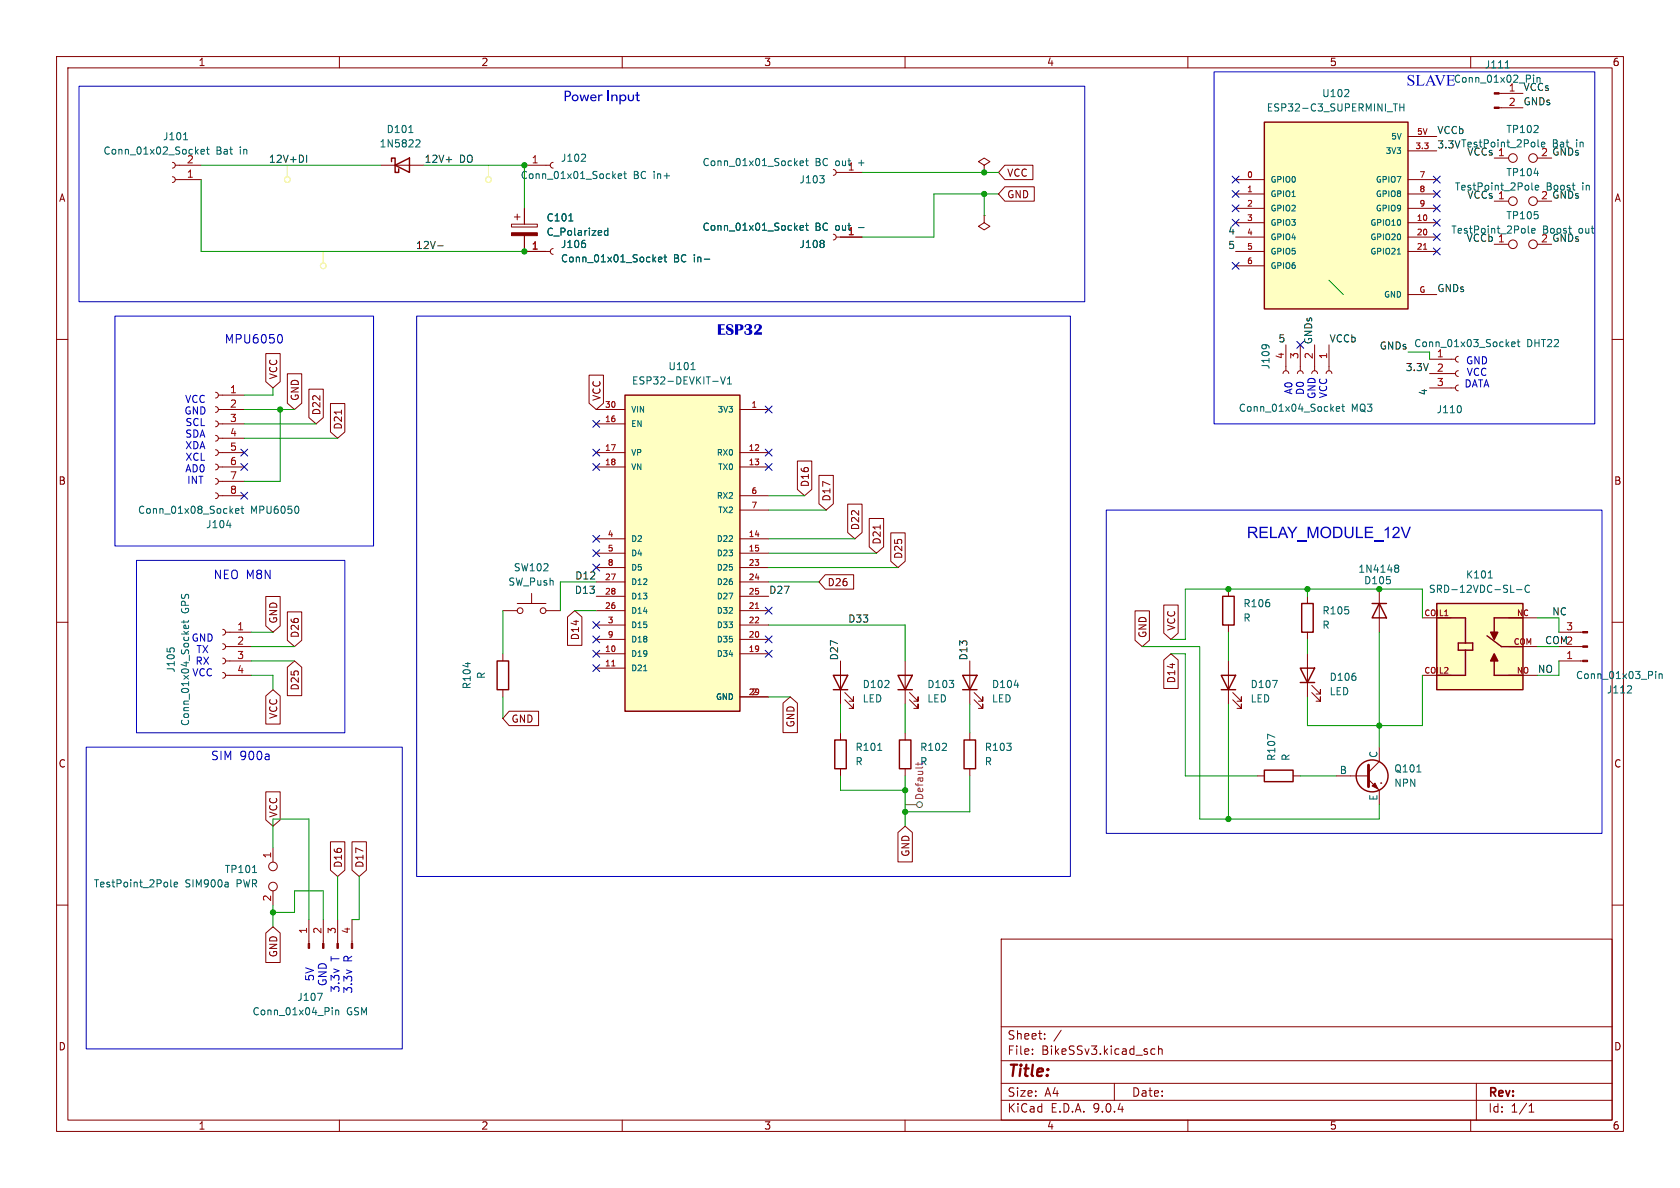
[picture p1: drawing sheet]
<svg xmlns="http://www.w3.org/2000/svg" width="297mm" height="210mm" viewBox="0 0 297 210" stroke-linecap="round" stroke-linejoin="round" font-family="sans-serif">
<g fill="none" stroke="#840000" stroke-width=".18">
<path d="M10 10h277v190h-277zM12 12h273v186h-273zM60 10v2M110 10v2M160 10v2M210 10v2M260 10v2M265 16.5h4.2M265 19.1h4.2M264.2 35.6h2.5M264.2 27.9h2.5M10 60h2"/>
<path d="M38.1 69.3l.4 .2 .1 .4-.1 .3-.4 .2M38.1 71.9l.4 .1 .1 .4-.1 .3-.4 .2M38.1 74.4l.4 .2 .1 .3-.1 .4-.4 .1M38.1 77l.4 .1 .1 .4-.1 .3-.4 .2M38.1 79.5l.4 .2 .1 .3-.1 .4-.4 .1M38.6 69.9h4.6M38.6 72.4h4.6M38.6 74.9h4.6M38.6 77.5h4.6M285 60h2M38.1 82l.4 .2 .1 .4-.1 .3-.4 .2M38.1 84.6l.4 .1 .1 .4-.1 .3-.4 .2"/>
<path d="M38.1 87.1l.4 .2 .1 .3-.1 .4-.4 .1M38.6 80h4.6M38.6 82.6h4.6M38.6 85.1h4.6M38.6 87.6h4.6M10 110h2M39.4 111.3l.3 .1 .2 .4-.2 .3-.3 .2M39.4 113.8l.3 .1 .2 .4-.2 .4-.3 .1M39.4 116.3l.3 .2 .2 .3-.2 .4-.3 .1M39.4 118.9l.3 .1 .2 .4-.2 .3-.3 .2M39.9 111.8h4.5M39.9 114.3h4.5"/>
<path d="M39.9 116.8h4.5M39.9 119.4h4.5M88.9 108h2.5M88.9 115.6v1.2M91.4 106.7h5.1M94 104.9v1.8M96.5 108h2.6M148.6 116.8v7.7M171.4 116.8v7.7M217.2 104.1v1.3M217.2 110.5v1.3M285 110h2"/>
<path d="M88.9 121.9v1.3M148.6 129.5v1.3M148.6 135.9v1.3M149.4 123.7l1.5 1.5v-.7v.7h-.8M149.4 122.4l1.5 1.6v-.8v.8h-.8M160 129.5v1.3M160 135.9v1.3M172.2 123.7l1.5 1.5v-.7v.7h-.7M172.2 122.4l1.5 1.6v-.8v.8h-.7M48.3 149.9v2.5M48.3 157.5v2.5M10 160h2"/>
<path d="M54.6 162.6v4.2M57.1 162.6v4.2M59.7 162.6v4.2M62.2 162.6v4.2M177 166h108v32h-108zM285 160h2M60 198v2M110 198v2M160 198v2M177 194.5h108M177 191.5h108M177 187.5h108"/>
<path d="M177 181.5h108M182.5 186.3v.1M182.5 185.5v.1M184.7 183.6v.1M184.7 182.8v.1M187.6 182.1l-1.3 2M197 191.5v3M203.6 186.3h.6M203.6 185.5h.6M204.8 185.5l.2-.1 .4 .1 .1 .9M204.8 184.9v1.5M210 198v2"/>
<path d="M260 198v2M261 191.5v6.5M270.3 196.6h.9M270.3 195.5l.4-.4v1.5"/>
<circle cx="267.5" cy="35.6" r=".76"/>
<circle cx="267.5" cy="27.9" r=".76"/>
<circle cx="271" cy="35.6" r=".76"/>
<circle cx="271" cy="27.9" r=".76"/>
<circle cx="91.9" cy="108" r=".51"/>
<circle cx="96" cy="108" r=".51"/>
<circle cx="48.3" cy="156.7" r=".76"/>
<circle cx="48.3" cy="153.2" r=".76"/>
</g>
<path d="M87.9 116.8h2v5.1h-2zM147.3 119.4h2.6l-1.3 2.5zM170.2 119.4h2.5l-1.3 2.5zM216.2 105.4h2v5.1h-2zM147.3 121.9h2.6M147.6 130.8h2v5.1h-2zM159 130.8h2v5.1h-2zM170.2 121.9h2.5" fill="none" stroke="#840000" stroke-width=".25"/>
<g fill="none" stroke="#006464" stroke-width=".18">
<path d="M266.1 12h.8M271.1 13.3v.1M271.1 13.7v.8M271.7 13.7v.8M271.7 13.8l.2-.1 .3 .1 .1 .7M270.8 32.3v1.1l.2 .2M271.2 30.6h.8M271.4 33.2l.6-.1v-.3h-.4l-.2 .1 .1 .6 .3 .1M271.9 24.7v1.1M272.5 25.6l.6-.2-.1-.2h-.4l-.1 .6M40.1 92.9h.8M41.6 90.3l.6-.1v-.2l-.4-.1-.2 .2 .1 .6h.5"/>
<path d="M42.6 89.9h.5M42.8 89.5v1.1l.3 .1M52.6 89.5l.2 .5-.2 .7M29.5 114.6v.6M30.1 114.7l.2-.2 .4 .2M32.5 109.7v.4M33.3 110.6v.3l-.1 .2h-.6v-.5l.2-.1 .1 .6M33.3 109.7l-.1 .3h-1.1M82.7 117.1v.8M155.2 132.7h.7M179.3 121.1h.8M30.2 155.5v1.1l.2 .2"/>
<path d="M30.8 156.4l.6-.2-.1-.2-.3-.1-.2 .2 .1 .6h.4M44.6 154.2h.8M56.1 175.6h.9l-.6 1.3M58.7 178.1v.1M58.7 178.5v.9M59.3 178.5v.9M59.3 178.7l.2-.2 .3 .1 .1 .8"/>
</g>
<g fill="#840000" stroke="#840000" stroke-width=".18">
<path d="M264.2 16.4h.8v.2h-.8z"/>
<path d="M264.2 18.9h.8v.3h-.8z"/>
<path d="M54.5 166.8h.2v.8h-.2z"/>
<path d="M57 166.8h.3v.8h-.3z"/>
<path d="M59.6 166.8h.2v.8h-.2z"/>
<path d="M62.1 166.8h.3v.8h-.3z"/>
</g>
<path d="M110.5 69.9h20.3v55.8h-20.3z" fill="#ffffc2"/>
<path d="M110.5 69.9h20.3v55.8h-20.3z" fill="none" stroke="#840000" stroke-width=".25"/>
<g fill="none" stroke="#840000" stroke-width=".18">
<path d="M105.4 72.4h5.1M105.4 74.9h5.1M130.8 72.4h5.1M252.7 63.5h4.6M252.7 66h4.6M252.7 68.6h4.6M257.8 63l-.3 .1-.2 .4 .2 .4 .3 .1M257.8 65.5l-.3 .2-.2 .3 .2 .4 .3 .1M257.8 68.1l-.3 .1-.2 .4 .2 .3 .3 .2M105.4 80h5.1M105.4 82.6h5.1M105.4 95.3h5.1"/>
<path d="M105.4 97.8h5.1M130.8 80h5.1M130.8 82.6h5.1M130.8 95.3h5.1M130.8 97.8h5.1M130.8 87.6h5.1M130.8 90.2h5.1M105.4 100.3h5.1M105.4 102.9h5.1M105.4 105.4h5.1M105.4 108h5.1M105.4 110.5h5.1"/>
<path d="M105.4 113h5.1M105.4 115.6h5.1M105.4 118.1h5.1M130.8 100.3h5.1M130.8 102.9h5.1M130.8 105.4h5.1M130.8 108h5.1M130.8 110.5h5.1M130.8 113h5.1M130.8 115.6h5.1M130.8 123.2h5.1"/>
</g>
<path d="M122.2 65.3h.7M127.4 66.6l.4 1.3 .4-1.3M128.6 67.9h.7M128.6 67l.4-.4v1.3M258.2 71.8l.1 .4-.1 .6M267.2 60.9l.6-.2v-.2l-.4-.1-.2 .2 .1 .6h.5M268.2 60.4h.5M268.4 60v1.1l.3 .2M113.8 118.6h.6" fill="none" stroke="#006464" stroke-width=".18"/>
<path d="M108.1 117.7h.6M133.5 107.6h.6" fill="none" stroke="#a90000" stroke-width=".18"/>
<path d="M223.5 21.6h25.4v33h-25.4z" fill="#ffffc2"/>
<g fill="none" stroke="#840000" stroke-width=".25">
<path d="M69.2 28.6v-.7h.6v2.6h.7v-.7M69.8 29.2l2.6-1.3v2.6zM223.5 21.6h25.4v33h-25.4zM158.7 119.4h2.6l-1.3 2.5zM230.1 106.7h2.1v5.1h-2.1zM158.7 121.9h2.6M170.4 130.8h2.1v5.1h-2.1z"/>
<circle cx="242.6" cy="137.2" r="2.82"/>
</g>
<g fill="none" stroke="#840000" stroke-width=".18">
<path d="M30.5 31.2l.3 .2 .2 .4-.2 .3-.3 .2M30.5 28.7l.3 .2 .2 .3-.2 .4-.3 .1M31 31.8h4.6M31 29.2h4.6M67.3 29.2h7.6M90.4 39.6h4.6v.5h-4.6zM90.9 38.4h1M91.4 37.8v1.1M92.7 36.8v2.8M92.7 29.2h4.6M97.8 28.7l-.4 .2-.1 .3 .1 .4 .4 .1M147.3 30l.4 .1 .1 .4-.1 .3-.4 .2"/>
<path d="M147.8 30.5h4.6M174 29.2l-1-.6 1-.7 1 .7-1 .6v1.3M174 30.5h.1M174 38.1v1.3l-1 .6 1 .6 1-.6-1-.6M174 38.1h.1M218.4 31.8h5.1M218.4 34.3h5.1M218.4 36.8h5.1M218.4 39.4h5.1M248.9 31.8h5.1M248.9 34.3h5.1M248.9 36.8h5.1"/>
<path d="M248.9 39.4h5.1M248.9 24.1h5.1M248.9 26.7h5.1M92.7 41.7v2.8h4.6M97.8 43.9l-.4 .2-.1 .4 .1 .3 .4 .2M147.3 41.4l.4 .2 .1 .3-.1 .4-.4 .1M147.8 41.9h4.6M218.4 41.9h5.1M218.4 44.5h5.1M218.4 47h5.1M248.9 41.9h5.1M248.9 44.5h5.1"/>
<path d="M248.9 52.1h5.1M264.2 43.2h2.5M226.8 66l.2-.3 .3-.2 .4 .2 .1 .3M227.3 61v4.5M229.4 66l.1-.3 .4-.2 .3 .2 .2 .3M229.9 61v4.5M231.9 66l.1-.3 .4-.2 .4 .2 .1 .3M232.4 61v4.5M234.4 66l.2-.3 .3-.2 .4 .2 .2 .3M234.9 61v4.5M160 116.8v7.7M231.1 105.4v1.3"/>
<path d="M231.1 111.8v1.2M275.6 116.8h4.2M275.6 114.3h4.2M275.6 111.8h4.2M160.8 123.7l1.5 1.5v-.7v.7h-.8M160.8 122.4l1.5 1.6v-.8v.8h-.8M171.4 129.5v1.3M171.4 135.9v1.3M236.2 137.2h5.7M241.9 137.8l1.9 1.9v2.5M243.8 132.1v2.5l-1.9 1.9M244.1 138.4h.1"/>
<circle cx="267.5" cy="43.2" r=".76"/>
<circle cx="271" cy="43.2" r=".76"/>
</g>
<g fill="none" stroke="#006464" stroke-width=".18">
<path d="M237.7 17.1h.8M238.4 15.9v.5M246.3 18.4h.7M247.5 18.4v1.2M247.5 19h.7M248.2 18.4v1.2M32.4 24.7h.8M35.5 26.8l.6-.1v-.2l-.4-.1-.2 .2 .1 .6h.5M36.5 26.4h.5M36.7 26v1.1l.3 .1M72.3 23.4h.7M73.7 24.7l.4 .1 .1 .3-.7 .9h.7"/>
<path d="M100.6 39.1h.7M103.4 27.3l.1 .2v.3l-.8 .7h.8M109.3 31.1l.6-.1-.1-.2-.3-.1-.2 .2 .1 .6h.4M110.3 30.7h.4M110.4 30.3v1.1l.3 .2M141.4 28.9l.6-.2v-.2l-.4-.1-.2 .2 .1 .6h.5M142.4 39.9h.5M142.4 28.4h.5M142.6 39.4v1.1l.3 .2M142.6 28v1.1l.3 .2M144.9 31.1h.8l-.4 .4M145.6 31.6l.1 .2-.1 .5"/>
<path d="M270.2 39.9v1.1l.2 .2M103.4 43l.1 .2-.1 .5M107.5 40.3v1.3M107.5 40.8h-.4l-.2 .2 .1 .5h.5M116.4 45.9l.6-.1v-.3h-.4l-.2 .1 .1 .6h.5M117.4 45.5h.5M117.6 45v1.1l.3 .2M124.5 45.8h1M141.4 40.3l.6-.1v-.3h-.4l-.2 .1 .1 .7h.5M145.6 42.6l.1 .1-.1 .3M145.6 43.1l.1 .2-.1 .4M247 44.9h.6"/>
<path d="M270.8 40.8l.6-.1-.1-.3h-.3l-.2 .2v.6h.5M223.1 61.1l.1-.1a1.07 1.07 0 0 1 1 .1M223.6 60.9l.2 .2M236.2 72.3l.6-.1v-.3h-.4l-.2 .2 .1 .6h.5M237.2 71.9h.5M237.4 71.4v1.1l.3 .2M292.7 118.7v.1M292.7 119.1v.9M293.3 119.1v.9M293.3 119.2l.2-.1 .3 .1 .1 .8M250.5 136.5h.7M288.3 121.3l.1 .2v.3l-.7 .7h.7"/>
</g>
<path d="M251.7 44.1h.5" fill="none" stroke="#a90000" stroke-width=".18"/>
<g fill="#840000" stroke="#840000" stroke-width=".18">
<path d="M90.4 41.1h4.6v.6h-4.6z"/>
<path d="M242.6 138.9l.5-.5 .5 1z"/>
<path d="M279.8 116.7h.9v.3h-.9z"/>
<path d="M279.8 114.2h.9v.2h-.9z"/>
<path d="M279.8 111.6h.9v.3h-.9z"/>
</g>
<path d="M241.9 135.3v3.8" fill="none" stroke="#840000" stroke-width=".51"/>
<path d="M254 106.7h15.2v15.2h-15.2z" fill="#ffffc2"/>
<g fill="none" stroke="#840000" stroke-width=".25">
<path d="M215.9 119.4h2.5l-1.2 2.5zM229.9 118.1h2.5l-1.3 2.6zM242.6 106.7h2.5M243.8 106.7l1.3 2.5h-2.5zM254 106.7h15.2v15.2h-15.2zM254 109.2h5.1v4.5M257.8 113.7h2.5v1.2h-2.5zM259.1 114.9v4.5h-5.1M262.9 112.4l2.5 1.9h3.8M264.2 116.8v2.6h5M269.2 109.2h-5v2.6M215.9 121.9h2.5"/>
<path d="M223.5 136.1h5.1v2.1h-5.1zM229.9 120.7h2.5"/>
</g>
<g fill="#840000" stroke="#840000" stroke-width=".25">
<path d="M264.2 115.6l.6 1.2h-1.3z"/>
<path d="M263.5 111.8h1.3l-.6 1.2z"/>
</g>
<g fill="none" stroke="#840000" stroke-width=".18">
<path d="M92.7 36.8v2.8M177.6 33h5.2v2.6h-5.2l-1.1-1.3zM177.6 29.2h5v2.6h-5l-1.1-1.3zM92.7 41.7v2.8h3.8M148.6 41.9h3.8M47 62.5h2.5v5l-1.2 1.1-1.3-1.1zM50.8 66.1h2.5v5.2l-1.2 1.1-1.3-1.1zM54.6 68.8h2.6v5l-1.3 1.1-1.3-1.1zM58.4 71.3h2.6v5.1l-1.3 1.1-1.3-1.1zM60.4 72.5v.7M104.1 66.3h2.6v5l-1.3 1.1-1.3-1.1zM141 81.5h2.5v5l-1.3 1.1-1.2-1.1z"/>
<path d="M144.8 84h2.5v5.1l-1.3 1.1-1.2-1.1zM149.9 89.1h2.5v5l-1.3 1.2-1.2-1.2zM153.7 91.7h2.5v5l-1.3 1.1-1.2-1.1zM155.6 92.8v.7M157.5 94.2h2.5v5l-1.3 1.1-1.2-1.1zM47 105.4h2.5v5.2l-1.2 1.2-1.3-1.2zM50.8 108.2h2.5v5l-1.2 1.1-1.3-1.1zM50.8 118l1.3-1.2 1.2 1.2v5h-2.5zM100.3 109.1l1.3-1.1 1.3 1.1v5h-2.6zM145.9 101.6h5v2.5h-5l-1.1-1.2zM200.7 108h2.5v5.2l-1.3 1.1-1.2-1.1zM205.7 116.7l1.3-1.1 1.3 1.1v5h-2.6z"/>
<path d="M205.7 107h2.6v4.9l-1.3 1.1-1.3-1.1zM217.2 116.8v7.7M231.1 115.6v7.6M243.8 104.1v7.7M251.5 109.2h5M251.5 119.4h5M266.7 109.2h5.1M266.7 119.4h5.1M266.7 114.3h5.1M47 140h2.5v4.9l-1.2 1.2-1.3-1.2zM47 123l1.3-1.1 1.2 1.1v5h-2.5zM90 125.7h5.2v2.6h-5.2l-1.1-1.3z"/>
<path d="M138.4 124.3l1.3-1.1 1.3 1.1v5.2h-2.6zM217.9 123.7l1.6 1.5v-.7v.7h-.8M217.9 122.4l1.6 1.6v-.8v.8h-.8M222.2 137.2h1.3M228.6 137.2h1.3M231.9 122.4l1.5 1.6v-.8v.8h-.7M231.9 121.2l1.5 1.5v-.8v.8h-.7M58.4 148.8h2.6v5l-1.3 1.1-1.3-1.1zM62.2 148.8h2.6v5l-1.3 1.1-1.3-1.1zM158.7 147.2l1.3-1.1 1.3 1.1v5.2h-2.6zM47 164.9l1.3-1.1 1.2 1.1v5.2h-2.5z"/>
</g>
<g fill="none" stroke="#006464" stroke-width=".18">
<path d="M100.6 39.1h.7M142.4 39.9h.5M142.6 39.4v1.1l.3 .2M103.4 43l.1 .2-.1 .5M107.5 40.3v1.3M107.5 40.8h-.4l-.2 .2 .1 .5h.5M116.4 45.9l.6-.1v-.3h-.4l-.2 .1 .1 .6h.5M117.4 45.5h.5M117.6 45v1.1l.3 .2M124.5 45.8h1M141.4 40.3l.6-.1v-.3h-.4l-.2 .1 .1 .7h.5M145.6 42.6l.1 .1-.1 .3"/>
<path d="M145.6 43.1l.1 .2-.1 .4M246.7 100l.3-.1 .2 .1 .1 .2-.3 .2M246.7 100.4h.1M246.8 100.4h.2M246.8 100.4l-.1 .1M247 100.4l.3 .3-.1 .3-.2 .2-.3-.1M263.1 102.2h.7M268.1 104.2h1M270.4 103.6a.6 .6 0 0 0-.8 .4 .6 .6 0 0 0 .5 .7l.3-.1M225 120.3h.8l-.5 1.2M225.4 130.3l-1.3-.5v.8"/>
</g>
<g fill="none" stroke="#484848" stroke-width=".18">
<path d="M160 142.2h2.1"/>
<circle cx="162.6" cy="142.2" r=".51"/>
</g>
<path d="M161.9 135.1h1.1" fill="none" stroke="#840084" stroke-width=".18"/>
<g fill="none" stroke="#ffec3a" stroke-width=".18">
<path d="M50.8 29.2v2M86.4 29.2v2M57.1 44.5v2"/>
<circle cx="50.8" cy="31.8" r=".51"/>
<circle cx="86.4" cy="31.8" r=".51"/>
<circle cx="57.2" cy="47" r=".51"/>
</g>
<path d="M54.2 27.4v1.3M78.9 28.2h.9M77.4 43.5h.9" fill="none" stroke="#0f0f0f" stroke-width=".18"/>
<g fill="none" stroke="#009600" stroke-width=".18">
<path d="M35.6 31.8v12.7h57.1M35.6 29.2h31.7M74.9 29.2h17.8v7.6M152.4 30.5h24.1M174 34.3v3.8M176.5 34.3h-11.4v7.6h-12.7M234.9 49.5l2.6 2.6M43.2 77.5h16.5M43.2 74.9h12.7M43.2 72.4h8.9M48.3 68.6v1.3h-5.1M49.5 72.4v12.7h-6.3"/>
<path d="M248.9 62.2h3.8v1.3M135.9 87.6h6.3M135.9 90.2h10.1M135.9 97.8h19M135.9 95.3h15.2M44.4 119.4h3.9v2.5M44.4 116.8h7.7M44.4 114.3h7.7M44.4 111.8h3.9M88.9 108v7.6M101.6 108h3.8M105.4 102.9h-6.3v5.1"/>
<path d="M135.9 110.5h24.1v6.3M135.9 102.9h8.9M135.9 100.3h22.8M201.9 114.3h10.2v30.5h31.7v-2.6M207 115.6h2.5v21.6h12.7M217.2 111.8v5M231.1 104.1v1.3M231.1 113v2.6M243.8 111.8v20.3M251.5 109.2v-5.1h-42v8.9h-2.5M251.5 119.4v8.9h-20.4v-5.1M271.8 114.3h3.8"/>
<path d="M271.8 109.2h3.8v2.6M275.6 116.8v2.6h-3.8M88.9 123.2v3.8M135.9 123.2h3.8M148.6 124.5v5M148.6 137.2v2.5h11.4M160 124.5v5M160 137.2v8.9M171.4 124.5v5M171.4 137.2v6.3h-11.4M217.2 124.5v20.3M229.9 137.2h6.3"/>
<path d="M48.3 149.9v-5.1h6.3v17.8M59.7 154.9v7.7M63.5 154.9v7.7h-1.3M48.3 161.3h3.8v-3.8h5v5.1M48.3 160v3.8"/>
</g>
<g fill="none" stroke="#000084" stroke-width=".18">
<path d="M217.8 33.7l1.2 1.2M217.8 36.2l1.2 1.2M217.8 31.1l1.2 1.3M217.8 38.8l1.2 1.2M219 33.7l-1.2 1.2M219 36.2l-1.2 1.2M219 31.1l-1.2 1.3M219 38.8l-1.2 1.2M253.4 33.7l1.2 1.2M253.4 38.8l1.2 1.2M253.4 31.1l1.2 1.3M253.4 36.2l1.2 1.2"/>
<path d="M254.6 33.7l-1.2 1.2M254.6 38.8l-1.2 1.2M254.6 31.1l-1.2 1.3M254.6 36.2l-1.2 1.2M217.8 46.4l1.2 1.2M219 46.4l-1.2 1.2M253.4 43.8l1.2 1.3M253.4 41.3l1.2 1.2M254.6 43.8l-1.2 1.3M254.6 41.3l-1.2 1.2M42.6 79.4l1.2 1.2M43.8 79.4l-1.2 1.2"/>
<path d="M104.8 74.3l1.2 1.2M104.8 79.4l1.2 1.2M106 74.3l-1.2 1.2M106 79.4l-1.2 1.2M135.3 71.8l1.2 1.2M135.3 79.4l1.2 1.2M136.5 71.8l-1.2 1.2M136.5 79.4l-1.2 1.2M229.3 60.4l1.2 1.2M230.5 60.4l-1.2 1.2M42.6 87l1.2 1.2M42.6 81.9l1.2 1.3"/>
<path d="M43.8 87l-1.2 1.2M43.8 81.9l-1.2 1.3M104.8 94.6l1.2 1.3M104.8 81.9l1.2 1.3M104.8 97.2l1.2 1.2M104.8 99.7l1.2 1.2M106 94.6l-1.2 1.3M106 81.9l-1.2 1.3M106 97.2l-1.2 1.2M106 99.7l-1.2 1.2M135.3 81.9l1.2 1.3M136.5 81.9l-1.2 1.3"/>
<path d="M104.8 117.5l1.2 1.2M104.8 115l1.2 1.2M104.8 112.4l1.2 1.2M104.8 109.9l1.2 1.2M106 112.4l-1.2 1.2M106 117.5l-1.2 1.2M106 109.9l-1.2 1.2M106 115l-1.2 1.2M135.3 112.4l1.2 1.2M135.3 115l1.2 1.2M135.3 107.3l1.2 1.3M136.5 112.4l-1.2 1.2"/>
<path d="M136.5 115l-1.2 1.2M136.5 107.3l-1.2 1.3"/>
</g>
<path d="M14 15.2h177.8v38.1h-177.8zM214.6 12.7h67.3v62.2h-67.3zM20.3 55.9h45.7v40.6h-45.7zM49.6 59.1a.94 .94 0 0 1 0 1.5M73.7 55.9h115.5v99h-115.5zM24.1 99.1h36.9v30.4h-36.9zM195.6 90.2h87.6v57.1h-87.6zM15.2 132.1h55.9v53.3h-55.9z" fill="none" stroke="#0000c2" stroke-width=".18"/>
<g fill="#009600" stroke="#009600" stroke-width=".18">
<circle cx="49.5" cy="72.4" r=".46"/>
<circle cx="92.7" cy="44.5" r=".46"/>
<circle cx="92.7" cy="29.2" r=".46"/>
<circle cx="48.3" cy="161.3" r=".46"/>
<circle cx="174" cy="30.5" r=".46"/>
<circle cx="174" cy="34.3" r=".46"/>
<circle cx="243.8" cy="104.1" r=".46"/>
<circle cx="231.1" cy="104.1" r=".46"/>
<circle cx="217.2" cy="104.1" r=".46"/>
<circle cx="160" cy="139.7" r=".46"/>
<circle cx="160" cy="143.5" r=".46"/>
<circle cx="243.8" cy="128.3" r=".46"/>
<circle cx="217.2" cy="144.8" r=".46"/>
</g>
<g font-size="2.8" fill="#0000c2">
<text x="248.7" y="15.8">SLAVE</text>
<text x="99.7" y="18.3">PowerInput</text>
<text x="126.8" y="59.8">ESP32</text>
<text x="220.4" y="95.9">RELAY_MODULE_12V</text>
</g>
<text font-size="2.8" fill="#840000" x="178" y="190.9">Title:</text>
<g font-size="2.1" fill="#0000c2">
<text x="39.6" y="60.9">MPU6050</text>
<text x="37.7" y="102.6">NEO M8N</text>
<text x="37.2" y="134.6">SIM 900a</text>
</g>
<g font-size="2.1" fill="#840000">
<text x="178" y="184">Sheet:</text>
<text x="178" y="186.7">File:</text>
<text x="184.1" y="186.7">BikeSSv3.kicad_sch</text>
<text x="178" y="196.9">KiCad</text>
<text x="178" y="194.1">Size:</text>
<text x="184.7" y="194.1">A4</text>
<text x="185.7" y="196.9">E.D.A.</text>
<text x="193.3" y="196.9">9.0.4</text>
<text x="200" y="194.1">Date:</text>
<text x="263" y="194.3">Rev:</text>
<text x="263" y="196.9">Id:</text>
<text x="267.1" y="196.9">1/1</text>
</g>
<g font-size="1.9" fill="#0000c2">
<text x="55.7" y="173.6" transform="rotate(-90 55.7 173.6)">5V</text>
<text x="60.2" y="169.9" transform="rotate(-90 60.2 169.9)">T</text>
<text x="62.5" y="170.1" transform="rotate(-90 62.5 170.1)">R</text>
<text x="58" y="174.4" transform="rotate(-90 58 174.4)">GND</text>
<text x="60.2" y="175.6" transform="rotate(-90 60.2 175.6)">3.3v</text>
<text x="62.5" y="175.7" transform="rotate(-90 62.5 175.7)">3.3v</text>
</g>
<g font-size="1.8" fill="#840000">
<text x="35" y="11.9">1</text>
<text x="85" y="11.9">2</text>
<text x="135" y="11.9">3</text>
<text x="185" y="11.9">4</text>
<text x="235" y="11.9">5</text>
<text x="285" y="11.9">6</text>
<text x="10.3" y="35.9">A</text>
<text x="178" y="35.2">GND</text>
<text x="178" y="31.4">VCC</text>
<text x="285.3" y="35.9">A</text>
<text x="49.2" y="67.2" transform="rotate(-90 49.2 67.2)">VCC</text>
<text x="53" y="71" transform="rotate(-90 53 71)">GND</text>
<text x="106.4" y="71" transform="rotate(-90 106.4 71)">VCC</text>
<text x="56.8" y="73.5" transform="rotate(-90 56.8 73.5)">D22</text>
<text x="60.6" y="76" transform="rotate(-90 60.6 76)">D21</text>
<text x="10.3" y="85.9">B</text>
<text x="143.2" y="86.2" transform="rotate(-90 143.2 86.2)">D16</text>
<text x="147" y="88.7" transform="rotate(-90 147 88.7)">D17</text>
<text x="285.3" y="85.9">B</text>
<text x="152.1" y="93.8" transform="rotate(-90 152.1 93.8)">D22</text>
<text x="155.9" y="96.4" transform="rotate(-90 155.9 96.4)">D21</text>
<text x="159.7" y="98.9" transform="rotate(-90 159.7 98.9)">D25</text>
<text x="146.2" y="103.8">D26</text>
<text x="49.2" y="110.3" transform="rotate(-90 49.2 110.3)">GND</text>
<text x="53" y="112.9" transform="rotate(-90 53 112.9)">D26</text>
<text x="102.6" y="113.3" transform="rotate(-90 102.6 113.3)">D14</text>
<text x="202.9" y="112.9" transform="rotate(-90 202.9 112.9)">GND</text>
<text x="208" y="111.6" transform="rotate(-90 208 111.6)">VCC</text>
<text x="53" y="122.2" transform="rotate(-90 53 122.2)">D25</text>
<text x="208" y="120.9" transform="rotate(-90 208 120.9)">D14</text>
<text x="49.2" y="127.2" transform="rotate(-90 49.2 127.2)">VCC</text>
<text x="90.3" y="128">GND</text>
<text x="140.7" y="128.7" transform="rotate(-90 140.7 128.7)">GND</text>
<text x="10.3" y="135.9">C</text>
<text x="285.3" y="135.9">C</text>
<text x="49.2" y="144.6" transform="rotate(-90 49.2 144.6)">VCC</text>
<text x="60.6" y="153.5" transform="rotate(-90 60.6 153.5)">D16</text>
<text x="64.5" y="153.5" transform="rotate(-90 64.5 153.5)">D17</text>
<text x="161" y="151.6" transform="rotate(-90 161 151.6)">GND</text>
<text x="49.2" y="169.3" transform="rotate(-90 49.2 169.3)">GND</text>
<text x="10.3" y="185.9">D</text>
<text x="285.3" y="185.9">D</text>
<text x="35" y="199.9">1</text>
<text x="85" y="199.9">2</text>
<text x="135" y="199.9">3</text>
<text x="185" y="199.9">4</text>
<text x="235" y="199.9">5</text>
<text x="285" y="199.9">6</text>
</g>
<g font-size="1.8" fill="#006464">
<text x="233.6" y="17.4">U102</text>
<text x="256.9" y="14.8">Conn_01x02_Pin</text>
<text x="262.4" y="12.3">J111</text>
<text x="266.6" y="16.3">1</text>
<text x="68.3" y="23.7">D101</text>
<text x="223.8" y="19.9">ESP32-C3_SUPERMINI_TH</text>
<text x="266.2" y="23.7">TP102</text>
<text x="18.2" y="27.5">Conn_01x02_Socket</text>
<text x="28.7" y="25">J101</text>
<text x="32.9" y="29">2</text>
<text x="38.2" y="27.5">Bat</text>
<text x="42.5" y="27.5">in</text>
<text x="67" y="26.3">1N5822</text>
<text x="99.1" y="28.8">J102</text>
<text x="124.1" y="29.6">Conn_01x01_Socket</text>
<text x="144.1" y="29.6">BC</text>
<text x="147.8" y="29.6">out</text>
<text x="152" y="29.6">+</text>
<text x="92" y="31.9">Conn_01x01_Socket</text>
<text x="111.9" y="31.9">BC</text>
<text x="115.6" y="31.9">in+</text>
<text x="141.2" y="32.6">J103</text>
<text x="149.8" y="30.2">1</text>
<text x="257.1" y="33.9">TestPoint_2Pole</text>
<text x="266.2" y="31.3">TP104</text>
<text x="279.8" y="33.9">in</text>
<text x="96.5" y="39.3">C101</text>
<text x="96.5" y="41.9">C_Polarized</text>
<text x="124.1" y="41">Conn_01x01_Socket</text>
<text x="144.1" y="41">BC</text>
<text x="147.8" y="41">out</text>
<text x="152" y="41">-</text>
<text x="256.5" y="41.5">TestPoint_2Pole</text>
<text x="266.2" y="39">TP105</text>
<text x="99.1" y="44">J106</text>
<text x="99.1" y="46.6">Conn_01x01_Socket</text>
<text x="119" y="46.6">BC</text>
<text x="122.8" y="46.6">in-</text>
<text x="141.2" y="44">J108</text>
<text x="118.1" y="65.6">U101</text>
<text x="224.6" y="65.4" transform="rotate(-90 224.6 65.4)">J109</text>
<text x="249.9" y="61.6">Conn_01x03_Socket</text>
<text x="269.9" y="61.6">DHT22</text>
<text x="111.6" y="68.2">ESP32-DEVKIT-V1</text>
<text x="218.9" y="73">Conn_01x04_Socket</text>
<text x="238.9" y="73">MQ3</text>
<text x="253.9" y="73.3">J110</text>
<text x="24.3" y="91">Conn_01x08_Socket</text>
<text x="36.3" y="93.6">J104</text>
<text x="44.3" y="91">MPU6050</text>
<text x="90.7" y="101.2">SW102</text>
<text x="240" y="101.4">1N4148</text>
<text x="89.8" y="103.7">SW_Push</text>
<text x="219.7" y="107.5">R106</text>
<text x="241.1" y="103.5">D105</text>
<text x="252.5" y="105">SRD-12VDC-SL-C</text>
<text x="259.1" y="102.5">K101</text>
<text x="33.6" y="108.5" transform="rotate(-90 33.6 108.5)">GPS</text>
<text x="219.7" y="110.1">R</text>
<text x="233.7" y="108.8">R105</text>
<text x="233.7" y="111.4">R</text>
<text x="31.1" y="119" transform="rotate(-90 31.1 119)">J105</text>
<text x="83.4" y="121.9" transform="rotate(-90 83.4 121.9)">R104</text>
<text x="86" y="120.1" transform="rotate(-90 86 120.1)">R</text>
<text x="152.4" y="121.8">D102</text>
<text x="152.4" y="124.4">LED</text>
<text x="163.8" y="121.8">D103</text>
<text x="163.8" y="124.4">LED</text>
<text x="175.3" y="121.8">D104</text>
<text x="175.3" y="124.4">LED</text>
<text x="221" y="121.8">D107</text>
<text x="221" y="124.4">LED</text>
<text x="235" y="120.6">D106</text>
<text x="235" y="123.1">LED</text>
<text x="278.5" y="120.2">Conn_01x03_Pin</text>
<text x="284" y="122.8">J112</text>
<text x="33.6" y="128.5" transform="rotate(-90 33.6 128.5)">Conn_01x04_Socket</text>
<text x="151.1" y="132.9">R101</text>
<text x="151.1" y="135.5">R</text>
<text x="162.6" y="132.9">R102</text>
<text x="174" y="132.9">R103</text>
<text x="174" y="135.5">R</text>
<text x="225.7" y="134.6" transform="rotate(-90 225.7 134.6)">R107</text>
<text x="228.2" y="134.6" transform="rotate(-90 228.2 134.6)">R</text>
<text x="236.8" y="136.9">B</text>
<text x="243.6" y="134.1" transform="rotate(-90 243.6 134.1)">C</text>
<text x="246.4" y="136.8">Q101</text>
<text x="243.6" y="141.6" transform="rotate(-90 243.6 141.6)">E</text>
<text x="246.4" y="139.3">NPN</text>
<text x="39.6" y="154.5">TP101</text>
<text x="16.5" y="157.1">TestPoint_2Pole</text>
<text x="32.7" y="157.1">SIM900a</text>
<text x="41.9" y="157.1">PWR</text>
<text x="44.5" y="179.7">Conn_01x04_Pin</text>
<text x="52.5" y="177.1">J107</text>
<text x="61.3" y="179.7">GSM</text>
</g>
<g font-size="1.8" fill="#0f0f0f">
<text x="269.2" y="16.2">VCCs</text>
<text x="254" y="23.8">VCCb</text>
<text x="269.2" y="18.7">GNDs</text>
<text x="47.5" y="28.9">12V+DI</text>
<text x="75" y="28.9">12V+</text>
<text x="81.2" y="28.9">DO</text>
<text x="254" y="26.3">3.3V TestPoint_2Pole</text>
<text x="259.3" y="27.6">VCCs 1</text>
<text x="272.3" y="27.7">2 GNDs</text>
<text x="274.4" y="26.3">Bat</text>
<text x="278.7" y="26.3">in</text>
<text x="259.3" y="35.2">VCCs 1</text>
<text x="272.3" y="35.3">2 GNDs</text>
<text x="273.3" y="33.9">Boost</text>
<text x="217" y="41.6">4</text>
<text x="272.7" y="41.5">Boost</text>
<text x="279.2" y="41.5">out</text>
<text x="73.5" y="44.1">12V-</text>
<text x="217" y="44.1">5</text>
<text x="259.2" y="42.8">VCCb 1</text>
<text x="272.3" y="42.9">2 GNDs</text>
<text x="254" y="51.7">GNDs</text>
<text x="225.9" y="60.6">5</text>
<text x="232.1" y="61" transform="rotate(-90 232.1 61)">GNDs</text>
<text x="234.9" y="60.6">VCCb</text>
<text x="243.8" y="61.9">GNDs</text>
<text x="248.4" y="65.7">3.3V</text>
<text x="252.4" y="70" transform="rotate(-90 252.4 70)">4</text>
<text x="101.5" y="105.1">D13</text>
<text x="101.6" y="102.5">D12</text>
<text x="135.9" y="105.1">D27</text>
<text x="149.9" y="110.1">D33</text>
<text x="273" y="114">COM2</text>
<text x="274.3" y="108.9">NC</text>
<text x="148.2" y="116.8" transform="rotate(-90 148.2 116.8)">D27</text>
<text x="171.1" y="116.8" transform="rotate(-90 171.1 116.8)">D13</text>
<text x="271.8" y="119">NO</text>
</g>
<g font-size="1.8" fill="#a90000">
<text x="266.6" y="18.8">2</text>
<text x="93.9" y="29">1</text>
<text x="32.9" y="31.5">1</text>
<text x="149.8" y="41.7">1</text>
<text x="93.9" y="44.2">1</text>
<text x="227.1" y="63.6" transform="rotate(-90 227.1 63.6)">4</text>
<text x="229.6" y="63.6" transform="rotate(-90 229.6 63.6)">3</text>
<text x="232.2" y="63.6" transform="rotate(-90 232.2 63.6)">2</text>
<text x="234.7" y="63.6" transform="rotate(-90 234.7 63.6)">1</text>
<text x="253.9" y="63.2">1</text>
<text x="253.9" y="65.8">2</text>
<text x="40.6" y="69.6">1</text>
<text x="253.9" y="68.3">3</text>
<text x="40.6" y="72.1">2</text>
<text x="40.6" y="74.7">3</text>
<text x="40.6" y="77.2">4</text>
<text x="40.6" y="79.8">5</text>
<text x="40.6" y="82.3">6</text>
<text x="40.6" y="84.8">7</text>
<text x="40.6" y="87.4">8</text>
<text x="41.8" y="111.5">1</text>
<text x="276.8" y="111.5">3</text>
<text x="41.8" y="114">2</text>
<text x="41.8" y="116.6">3</text>
<text x="41.8" y="119.1">4</text>
<text x="276.8" y="116.6">1</text>
<text x="48" y="151.8" transform="rotate(-90 48 151.8)">1</text>
<text x="48" y="159.5" transform="rotate(-90 48 159.5)">2</text>
<text x="54.4" y="165.2" transform="rotate(-90 54.4 165.2)">1</text>
<text x="56.9" y="165.2" transform="rotate(-90 56.9 165.2)">2</text>
<text x="59.4" y="165.2" transform="rotate(-90 59.4 165.2)">3</text>
<text x="62" y="165.2" transform="rotate(-90 62 165.2)">4</text>
</g>
<g font-size="1.8" fill="#0000c2">
<text x="259.1" y="64.6">GND</text>
<text x="32.6" y="71.4">VCC</text>
<text x="228.7" y="69.8" transform="rotate(-90 228.7 69.8)">A0</text>
<text x="230.7" y="69.9" transform="rotate(-90 230.7 69.9)">D0</text>
<text x="232.8" y="70.6" transform="rotate(-90 232.8 70.6)">GND</text>
<text x="234.8" y="70.5" transform="rotate(-90 234.8 70.5)">VCC</text>
<text x="258.8" y="68.7">DATA</text>
<text x="259.2" y="66.7">VCC</text>
<text x="32.5" y="73.5">GND</text>
<text x="32.7" y="77.6">SDA</text>
<text x="32.7" y="75.5">SCL</text>
<text x="32.7" y="79.6">XDA</text>
<text x="32.7" y="83.7">AD0</text>
<text x="32.7" y="81.7">XCL</text>
<text x="33" y="85.7">INT</text>
<text x="33.8" y="113.6">GND</text>
<text x="33.9" y="119.8">VCC</text>
<text x="34.5" y="117.7">RX</text>
<text x="34.6" y="115.7">TX</text>
</g>
<g font-size="1.8" fill="#840084">
<text x="162.6" y="135.5">R</text>
<text x="163.4" y="141.5" transform="rotate(-90 163.4 141.5)">Default</text>
</g>
<g font-size="1.4" fill="#a90000">
<text x="250.4" y="23.9">5V</text>
<text x="250.1" y="26.4">3.3</text>
<text x="220.4" y="31.5">0</text>
<text x="220.4" y="34">1</text>
<text x="250.8" y="31.5">7</text>
<text x="250.8" y="34">8</text>
<text x="220.4" y="36.6">2</text>
<text x="220.4" y="39.1">3</text>
<text x="220.4" y="41.7">4</text>
<text x="250.4" y="39.1">10</text>
<text x="250.4" y="41.7">20</text>
<text x="250.8" y="36.6">9</text>
<text x="220.4" y="44.2">5</text>
<text x="220.4" y="46.7">6</text>
<text x="250.4" y="44.2">21</text>
<text x="250.8" y="51.8">G</text>
<text x="106.9" y="72.1">30</text>
<text x="106.9" y="74.7">16</text>
<text x="132.7" y="72.1">1</text>
<text x="106.9" y="79.8">17</text>
<text x="106.9" y="82.3">18</text>
<text x="132.3" y="79.8">12</text>
<text x="132.3" y="82.3">13</text>
<text x="132.7" y="87.4">6</text>
<text x="132.7" y="89.9">7</text>
<text x="107.3" y="95">4</text>
<text x="132.3" y="95">14</text>
<text x="107.3" y="97.5">5</text>
<text x="107.3" y="100.1">8</text>
<text x="132.3" y="97.5">15</text>
<text x="132.3" y="100.1">23</text>
<text x="106.9" y="102.6">27</text>
<text x="106.9" y="105.2">28</text>
<text x="106.9" y="107.7">26</text>
<text x="132.3" y="102.6">24</text>
<text x="132.3" y="105.2">25</text>
<text x="132.3" y="107.7">21</text>
<text x="107.3" y="110.2">3</text>
<text x="107.3" y="112.8">9</text>
<text x="132.3" y="110.2">22</text>
<text x="132.3" y="112.8">20</text>
<text x="251.7" y="109">COIL1</text>
<text x="268.1" y="109">NC</text>
<text x="106.9" y="115.3">10</text>
<text x="106.9" y="117.9">11</text>
<text x="132.3" y="115.3">19</text>
<text x="251.7" y="119.1">COIL2</text>
<text x="267.5" y="114">COM</text>
<text x="268" y="119.1">NO</text>
<text x="132.3" y="122.9">29</text>
<text x="132.7" y="122.9">2</text>
</g>
<g font-size="1.4" fill="#006464">
<text x="244.8" y="27.4">3V3</text>
<text x="245.8" y="24.9">5V</text>
<text x="224.5" y="32.5">GPIO0</text>
<text x="224.5" y="35">GPIO1</text>
<text x="243.1" y="32.5">GPIO7</text>
<text x="243.1" y="35">GPIO8</text>
<text x="224.5" y="37.6">GPIO2</text>
<text x="224.5" y="40.1">GPIO3</text>
<text x="242.1" y="40.1">GPIO10</text>
<text x="243.1" y="37.6">GPIO9</text>
<text x="224.5" y="42.6">GPIO4</text>
<text x="224.5" y="45.2">GPIO5</text>
<text x="224.5" y="47.7">GPIO6</text>
<text x="242.1" y="42.6">GPIO20</text>
<text x="242.1" y="45.2">GPIO21</text>
<text x="244.6" y="52.8">GND</text>
<text x="111.5" y="73.1">VIN</text>
<text x="111.5" y="75.7">EN</text>
<text x="126.7" y="73.1">3V3</text>
<text x="111.5" y="80.7">VP</text>
<text x="111.5" y="83.3">VN</text>
<text x="126.6" y="80.7">RX0</text>
<text x="126.8" y="83.3">TX0</text>
<text x="126.6" y="88.4">RX2</text>
<text x="111.5" y="96">D2</text>
<text x="126.6" y="96">D22</text>
<text x="126.8" y="90.9">TX2</text>
<text x="111.5" y="98.5">D4</text>
<text x="111.5" y="101.1">D5</text>
<text x="126.6" y="98.5">D23</text>
<text x="126.6" y="101.1">D25</text>
<text x="111.5" y="103.6">D12</text>
<text x="111.5" y="106.1">D13</text>
<text x="126.6" y="103.6">D26</text>
<text x="126.6" y="106.1">D27</text>
<text x="111.5" y="108.7">D14</text>
<text x="111.5" y="111.2">D15</text>
<text x="111.5" y="113.8">D18</text>
<text x="126.6" y="108.7">D32</text>
<text x="126.6" y="111.2">D33</text>
<text x="126.6" y="113.8">D35</text>
<text x="111.5" y="116.3">D19</text>
<text x="111.5" y="118.8">D21</text>
<text x="126.6" y="116.3">D34</text>
<text x="126.4" y="123.9">GND</text>
</g>
</svg>
